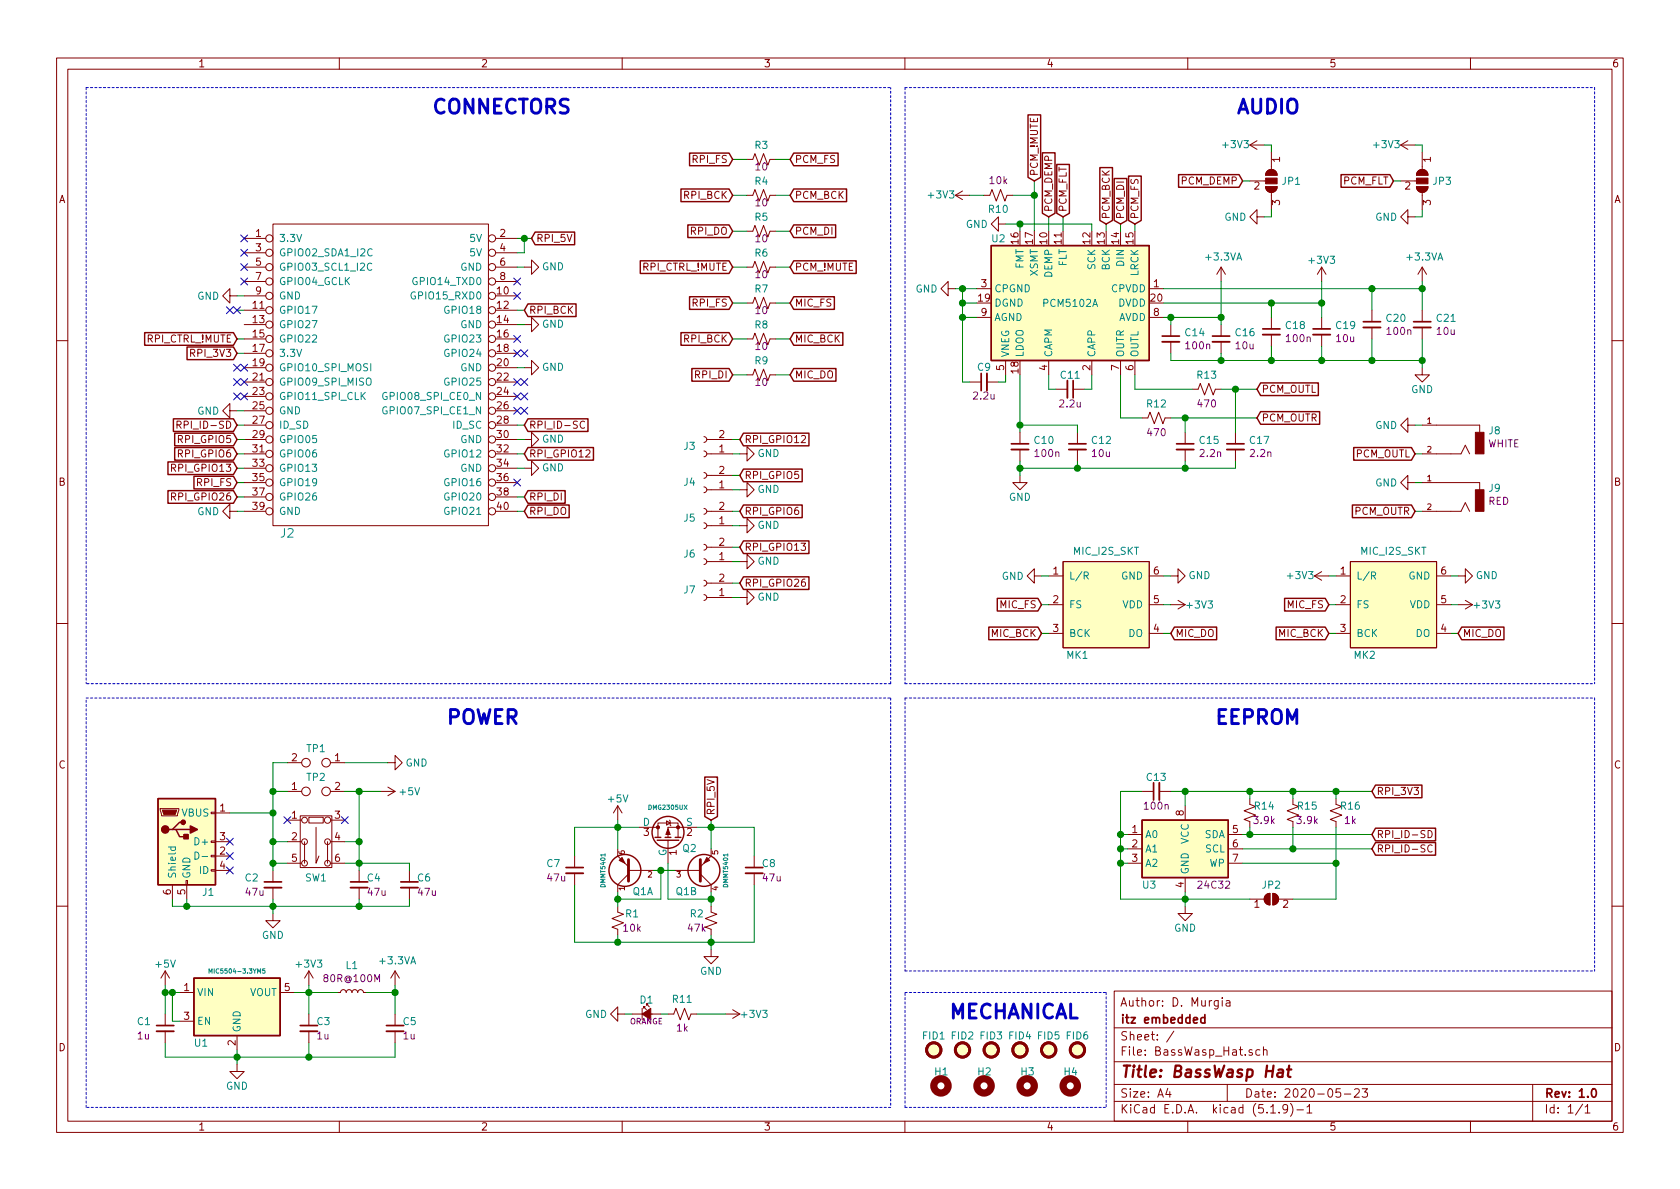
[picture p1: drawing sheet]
<svg xmlns="http://www.w3.org/2000/svg" width="297mm" height="210mm" viewBox="0 0 297 210" stroke-linecap="round" stroke-linejoin="round" font-family="sans-serif">
<g fill="none" stroke="#840000" stroke-width=".18">
<path d="M10 10.3h277v189.9h-277zM12 12.2h273v186.1h-273zM60 10.3v1.9M110 10.3v1.9M160 10.3v1.9M210 10.3v1.9M260 10.3v1.9M48.3 39.6h38.1v53.4h-38.1zM132.1 28.2h1l.4-1 .7 2 .8-2 .8 2 .3-1h1.1M132.1 34.5h1l.4-1 .7 2.1 .8-2.1 .8 2.1 .3-1.1h1.1M168.9 34.5h2.5M168.9 34.5l1.3 .8"/>
<path d="M170.2 33.8l-1.3 .7M174 34.5h1l.4-1 .7 2.1 .8-2.1 .8 2.1 .4-1.1h1M176.5 39.6v-1.3l-1.2 1.3 1.2 1.3v-1.3h1.3M221 25.6h2.5M221 32h2.8M221 25.6l1.2 .8M222.2 38.3v-1.2l-1.2 1.2 1.2 1.3v-1.3h1.3M222.2 24.9l-1.2 .7M223.8 33h2a1.02 1.02 0 0 1-1 1 1.02 1.02 0 0 1-1-1zM224 30.3a1.02 1.02 0 0 1 1.1-.3 1.02 1.02 0 0 1 .7 1h-2zM224.8 26.9v3.1M224.8 34v3.1"/>
<path d="M247.6 25.6l1.3 .8M247.6 25.6h2.6M247.6 32h2.8M248.9 38.3v-1.2l-1.3 1.2 1.3 1.3v-1.3h1.3M248.9 24.9l-1.3 .7M250.4 33h2.1a1.02 1.02 0 0 1-1 1 1.02 1.02 0 0 1-1.1-1zM250.7 30.3a1.02 1.02 0 0 1 1.1-.3 1.02 1.02 0 0 1 .7 1h-2.1zM251.5 26.9v3.1M251.5 34v3.1M40.6 52.3v-1.3l-1.2 1.3 1.2 1.3v-1.3h1.3M43.2 59.9h3.8M43.2 47.2h3.8"/>
<path d="M43.2 42.2h3.8M43.2 52.3h3.8M43.2 54.9h3.8M43.2 57.4h3.8M43.2 44.7h3.8M43.2 49.8h3.8M87.6 59.9h3.8M87.6 47.2h3.8M87.6 42.2h3.8M87.6 52.3h3.8M87.6 54.9h3.8M87.6 57.4h3.8"/>
<path d="M87.6 44.7h3.8M87.6 49.8h3.8M92.7 57.4h1.3v-1.3l1.2 1.3-1.2 1.3v-1.3M92.7 47.2h1.3v-1.2l1.2 1.2-1.2 1.3v-1.3M132.1 53.6h1l.4-1 .7 2 .8-2 .8 2 .3-1h1.1M132.1 59.9h1l.4-1 .7 2.1 .8-2.1 .8 2.1 .3-1.1h1.1M132.1 47.2h1l.4-1 .7 2.1 .8-2.1 .8 2.1 .3-1.1h1.1M132.1 40.9h1l.4-1 .7 2 .8-2 .8 2 .3-1h1.1M167.6 51v-1.2l-1.2 1.2 1.2 1.3v-1.3h1.3M172.7 51h2.6M172.7 56.1h2.6M203.2 51h2.5"/>
<path d="M203.2 56.1h2.5M207 57.4v2M215.9 47.2l-.8 1.3M215.9 47.2v2.6M215.9 57.4v2M215.9 47.2l.8 1.3M224.8 56.1v2.1M224.8 59.2v2M233.7 47.2l-.8 1.3M233.7 47.2v2.6M233.7 56.1v2.1M233.7 59.2v2"/>
<path d="M233.7 47.2l.7 1.3M242.6 54.9v2M242.6 57.9v2M251.5 47.2v2.6M251.5 54.9v2M251.5 57.9v2M251.5 47.2l-.8 1.3M251.5 47.2l.7 1.3M10 60.2h2M31.3 75.1h.6l.1-.2v-.3l-.2-.1h-.5v1.2M31.6 75.1l.4 .6M40.6 72.6v-1.2l-1.2 1.2 1.2 1.3v-1.3h1.3"/>
<path d="M43.2 75.2h3.8M43.2 77.7h3.8M43.2 62.5h3.8M43.2 65h3.8M43.2 67.6h3.8M43.2 70.1h3.8M43.2 72.6h3.8M87.6 75.2h3.8M87.6 77.7h3.8M87.6 62.5h3.8M87.6 65h3.8M87.6 67.6h3.8"/>
<path d="M87.6 70.1h3.8M87.6 72.6h3.8M92.7 65h1.3v-1.3l1.2 1.3-1.2 1.3v-1.3M92.7 77.7h1.3v-1.3l1.2 1.3-1.2 1.3v-1.3M103.4 74.6a.6 .6 0 0 0-.9 .4 .6 .6 0 0 0 .6 .7l.3-.1M124.5 77.2l.3 .1 .2 .3-.2 .4-.3 .2M124.5 79.8l.3 .1 .2 .3-.2 .4-.3 .2M125 77.7h4.5M132.1 66.3h1l.4-1 .7 2 .8-2 .8 2 .3-1h1.1M171.4 67.6h2.1M174.5 67.6h2M177.8 63.7v2.6"/>
<path d="M180.3 76.4v2.1M180.3 79.5v2M185.4 63.7v2.6M186.7 68.8h2M189.7 68.8h2.1M190.5 76.4v2.1M190.5 79.5v2M193 63.7v2.6M198.1 63.7v2.6M200.7 63.7v2.6M201.9 73.9h1l.4-1 .8 2 .8-2 .7 2 .4-1h1M207 60.4v2.1"/>
<path d="M209.5 76.4v2.1M209.5 79.5v2M210.8 68.8h1l.4-1 .8 2 .7-2 .8 2 .4-1h1M215.9 60.4v2.1M218.4 76.4v2.1M218.4 79.5v2M248.9 75.2v-1.3l-1.3 1.3 1.3 1.2v-1.2h1.3M251.5 65v1.3h1.2l-1.2 1.3-1.3-1.3h1.3M251.5 75.2h10.1v1.2M285 60.2h2M30.3 87.8h.6l.2-.2-.1-.3-.2-.1h-.5v1.2M30.3 82.7h.6l.2-.2-.1-.3-.2-.1h-.5v1.3"/>
<path d="M40.6 90.4v-1.3l-1.2 1.3 1.2 1.3v-1.3h1.3M43.2 90.4h3.8M43.2 85.3h3.8M43.2 80.3h3.8M43.2 82.8h3.8M43.2 87.9h3.8M87.6 90.4h3.8M87.6 85.3h3.8M87.6 80.3h3.8M87.6 82.8h3.8M87.6 87.9h3.8M92.7 82.8h1.3v-1.3l1.2 1.3-1.2 1.3v-1.3"/>
<path d="M124.5 96.3l.3 .1 .2 .3-.2 .4-.3 .2M124.5 98.8l.3 .1 .2 .3-.2 .4-.3 .2M124.5 89.9l.3 .1 .2 .3-.2 .4-.3 .2M124.5 92.5l.3 .1 .2 .3-.2 .4-.3 .2M124.5 83.6l.3 .1 .2 .3-.2 .4-.3 .2M124.5 86.1l.3 .1 .2 .3-.2 .4-.3 .2M125 96.8h4.5M125 99.3h4.5M125 90.4h4.5M125 93h4.5M125 84.1h4.5M125 86.6h4.5"/>
<path d="M125 80.3h4.5M130.8 99.3h1.3v-1.3l1.2 1.3-1.2 1.3v-1.3M130.8 93h1.3v-1.3l1.2 1.3-1.2 1.2v-1.2M130.8 80.3h1.3v-1.3l1.2 1.3-1.2 1.2v-1.2M130.8 86.6h1.3v-1.3l1.2 1.3-1.2 1.3v-1.3M180.3 84.1v1.2h1.3l-1.3 1.3-1.2-1.3h1.2M188 99.3h15.2v15.2h-15.2zM238.8 99.3h15.2v15.2h-15.2zM248.9 85.3v-1.2l-1.3 1.2 1.3 1.3v-1.3h1.3M251.5 90.4h6.8l.8-1.5 .7 1.5M251.5 85.3h10.1v1.3M251.5 80.3h6.8l.8-1.6 .7 1.6"/>
<path d="M10 110.3h2M124.5 102.6l.3 .1 .2 .3-.2 .4-.3 .2M124.5 105.2l.3 .1 .2 .3-.2 .4-.3 .2M125 103.1h4.5M125 105.7h4.5M130.8 105.7h1.3v-1.3l1.2 1.3-1.2 1.2v-1.2M182.9 101.8v-1.2l-1.3 1.2 1.3 1.3v-1.3h1.2M185.4 101.8h2.6M185.4 106.9h2.6M185.4 112h2.6M203.2 101.8h2.5M203.2 106.9h2.5"/>
<path d="M203.2 112h2.5M207 101.8h1.3v-1.2l1.2 1.2-1.2 1.3v-1.3M207 106.9h2.5M208.3 106.2l1.2 .7M209.5 106.9l-1.2 .8M232.4 101.8l1.3 .8M232.4 101.8h2.5M233.7 101.1l-1.3 .7M236.2 101.8h2.6M236.2 106.9h2.6M236.2 112h2.6M254 101.8h2.5"/>
<path d="M254 106.9h2.5M254 112h2.5M257.8 101.8h1.3v-1.2l1.2 1.2-1.2 1.3v-1.3M257.8 106.9h2.5M259.1 106.2l1.2 .7M260.3 106.9l-1.2 .8M285 110.3h2M50.8 139.9h2.5M50.8 134.9h2.5M58.4 139.9h2.6M58.4 134.9h2.6M67.3 139.9h2.5"/>
<path d="M68.6 134.9h1.2v1.2l1.3-1.2-1.3-1.3v1.3M68.6 139.2l1.2 .7M69.8 139.9l-1.2 .8M201.9 139.9h2.1M205 139.9h2M28.3 143h3.3v.3l-.2 1h-2.8zM30.5 156.5v2.5M32.9 155.7h.2v.8h-.2zM33 156.5v2.5M37.3 153.8h.8v.2h-.8zM37.3 151.3h.8v.2h-.8zM37.3 148.7h.8v.3h-.8z"/>
<path d="M37.3 143.6h.8v.3h-.8zM38.1 153.9h2.5M38.1 143.8h2.5M38.1 151.4h2.5M38.1 148.8h2.5M48.3 153.9v2.1M48.3 157v2M50.8 152.6h2.5M50.8 148.8h2.5M50.8 145h2.5M53.1 144.3h5.6v9.1h-5.6zM53.8 148.8v3.8"/>
<path d="M54.6 144.5h2.5v1h-2.5zM55.9 146.3v6.3l.5-1.2M57.9 148.8v3.8M58.4 152.6h2.6M58.4 148.8h2.6M58.4 145h2.6M63.5 153.9v2.1M63.5 157v2M72.4 153.9v2.1M72.4 157v2M101.6 151.4v2M101.6 154.4v2.1"/>
<path d="M109.2 151.4l1.9 1.9M109.2 142.5v2.5M109.2 142.5l-.7 1.3M109.2 142.5l.8 1.3M111.1 153.9h3.2M111.1 154.6l-1.9 1.9v1.2M113 146.3h3.3M116.3 146.3v-.8h3.6v2.6M116.3 146.3v1.8M117.9 145.2l.6 .3-.6 .4zM118.1 148.6v.2M118.1 148.8v3.8"/>
<path d="M118.4 145l.1 .2v.7l.1 .1M120.6 153.9h3.2M123.2 146.3h-5.1v1.8M123.8 154.6l1.9 1.9M125.7 151.4l-1.9 1.9M133.3 151.4v2M133.3 154.4v2.1M199.4 147.6h2.5M199.4 150.1h2.5M199.4 152.6h2.5M209.5 142.5v2.5M209.5 155.2v2.5"/>
<path d="M217.2 147.6h2.5M217.2 150.1h2.5M217.2 152.6h2.5M221 141.2v1l1 .4-2 .8 2 .7-2 .8 1 .4v1M221 159h2.5M223.7 158.3l.5-.3h.3v2a1.03 1.03 0 0 1-.9-.6 1.03 1.03 0 0 1 .1-1.1zM225 158a1.02 1.02 0 0 1 1.1 1 1.02 1.02 0 0 1-1.1 1zM226.1 159h2.5M228.6 141.2v1l1 .4-2 .8 2 .7-2 .8 1 .4v1M236.2 141.2v1l1 .4-2 .8 2 .7-2 .8 1 .4v1M252.5 146.9a.64 .64 0 0 1 .7 .6 .64 .64 0 0 1-.7 .6zM253.2 149.5a.6 .6 0 0 0-.8 .5 .6 .6 0 0 0 .6 .7l.2-.2"/>
<path d="M10 160.2h2M29.2 171.7v2.5M29.2 179.3v2.1M29.2 171.7l-.8 1.3M29.2 171.7l.8 1.3M31.7 175.5h2.6M48.3 161.5v1.3h1.2l-1.2 1.3-1.3-1.3h1.3M49.5 175.5h2.6M54.6 171.7v2.5M54.6 179.3v2.1M54.6 171.7l-.8 1.3M54.6 171.7l.8 1.3"/>
<path d="M59.7 175.5h.5l.1-.3 .3-.2 .4 .1 .2 .4 .1-.3 .3-.2 .5 .1 .1 .4 .2-.3 .2-.2 .5 .1 .1 .4 .2-.3 .3-.2 .4 .1 .2 .4h.5M69.8 171.7v2.5M69.8 179.3v2.1M69.8 171.7l-.7 1.3M69.8 171.7l.8 1.3M109.2 160.3v1l1 .4-2 .7 2 .8-2 .8 1 .3v1M109.2 179.3v-1.3l-1.3 1.3 1.3 1.3v-1.3h1.3M111.8 179.3h5M113.5 178.3v2M113.8 178.3v-.3h.2h-.2l.5 .6M118.1 179.3h1l.4-1 .8 2 .7-2 .8 2 .4-1h1M125.7 160.3v1l1 .4-2 .7 2 .8-2 .8 1 .3v1"/>
<path d="M125.7 167.9v1.3h1.3l-1.3 1.2-1.2-1.2h1.2M128.3 179.3h2.5M129.5 178.6l1.3 .7M130.8 179.3l-1.3 .8M197 175.3h88v23h-88zM209.5 160.3v1.2h1.3l-1.3 1.3-1.2-1.3h1.2M215.4 176.9v1.2l-.3 .3h-.3M215.4 177l-.4-.1-.3 .3 .1 .6 .2 .1 .4-.1M216.1 176.4v.2M216.1 176.9v1M216.8 177h.6l.1 .9M217.5 177.3l-.5 .1-.2 .2v.2l.2 .1 .5-.1"/>
<path d="M285 160.2h2M29.2 182.4v2M31.7 180.6h2.6M41.9 188.2v1.3h1.3l-1.3 1.2-1.3-1.2h1.3M41.9 183.1v2.6M54.6 182.4v2M60 198.3v1.9M69.8 182.4v2M110 198.3v1.9M160 198.3v1.9M197 194.8h88M197 191.8h88"/>
<path d="M197 187.8h88M197 181.8h88M206.5 192.5l-.4 1h1M206.8 193v1M207.5 182.3l-1.2 2M210 198.3v1.9M217 191.8v3M221.4 185.7l-.4-.1-.2 .2 .1 .2 .5 .2v.3h-.6M222.8 185.7l-.5-.1-.3 .3 .1 .6 .2 .1 .5-.1M223.4 185.7l.2-.1 .4 .1v.9M223.4 185.1v1.5M224.7 196.8h.8"/>
<path d="M226.2 196.7v.1M227.7 196l-.1 .1a.48 .48 0 0 1-.7 .1l-.1-.2 .1-.6a.48 .48 0 0 1 .7 .1 1.27 1.27 0 0 1-.2 1.2l-.5 .1M228.2 195.1a1.71 1.71 0 0 1 0 2.3M229.3 196.3h1.2M231.1 195.8l.4-.5v1.5M231.1 196.8h.9M237 192.5h-.7l-.1 .7 .2-.1 .5 .1 .2 .2-.1 .5-.2 .1-.6-.1M237.7 193.5h1.1M239.5 192.7l.2-.2h.4l.2 .2v.3v.2l-.9 .8h.9M240.8 192.5h1l-.5 .6 .4 .1v.7l-.2 .1-.7-.1M260 198.3v1.9M271 191.8v6.5"/>
<path d="M279.8 195.2l-1.2 2M280.3 195.8l.4-.5v1.5M280.3 196.8h.8"/>
<circle cx="47.6" cy="47.2" r=".63"/>
<circle cx="47.6" cy="57.4" r=".63"/>
<circle cx="47.6" cy="49.8" r=".63"/>
<circle cx="47.6" cy="59.9" r=".63"/>
<circle cx="47.6" cy="52.3" r=".63"/>
<circle cx="47.6" cy="54.9" r=".63"/>
<circle cx="47.6" cy="42.2" r=".63"/>
<circle cx="47.6" cy="44.7" r=".63"/>
<circle cx="87" cy="47.2" r=".63"/>
<circle cx="87" cy="59.9" r=".63"/>
<circle cx="87" cy="44.7" r=".63"/>
<circle cx="87" cy="42.2" r=".63"/>
<circle cx="87" cy="49.8" r=".63"/>
<circle cx="87" cy="54.9" r=".63"/>
<circle cx="87" cy="52.3" r=".63"/>
<circle cx="87" cy="57.4" r=".63"/>
<circle cx="47.6" cy="65" r=".63"/>
<circle cx="47.6" cy="72.6" r=".63"/>
<circle cx="47.6" cy="67.6" r=".63"/>
<circle cx="47.6" cy="77.7" r=".63"/>
<circle cx="47.6" cy="70.1" r=".63"/>
<circle cx="47.6" cy="62.5" r=".63"/>
<circle cx="47.6" cy="75.2" r=".63"/>
<circle cx="87" cy="70.1" r=".63"/>
<circle cx="87" cy="65" r=".63"/>
<circle cx="87" cy="67.6" r=".63"/>
<circle cx="87" cy="72.6" r=".63"/>
<circle cx="87" cy="62.5" r=".63"/>
<circle cx="87" cy="75.2" r=".63"/>
<circle cx="87" cy="77.7" r=".63"/>
<circle cx="47.6" cy="82.8" r=".63"/>
<circle cx="47.6" cy="90.4" r=".63"/>
<circle cx="47.6" cy="85.3" r=".63"/>
<circle cx="47.6" cy="80.3" r=".63"/>
<circle cx="47.6" cy="87.9" r=".63"/>
<circle cx="87" cy="85.3" r=".63"/>
<circle cx="87" cy="90.4" r=".63"/>
<circle cx="87" cy="80.3" r=".63"/>
<circle cx="87" cy="87.9" r=".63"/>
<circle cx="87" cy="82.8" r=".63"/>
<circle cx="54.1" cy="134.9" r=".76"/>
<circle cx="54.1" cy="139.9" r=".76"/>
<circle cx="57.7" cy="134.9" r=".76"/>
<circle cx="57.7" cy="139.9" r=".76"/>
<circle cx="53.8" cy="145" r=".51"/>
<circle cx="53.8" cy="152.6" r=".51"/>
<circle cx="53.8" cy="148.8" r=".51"/>
<circle cx="57.9" cy="145" r=".56"/>
<circle cx="57.9" cy="148.8" r=".51"/>
<circle cx="57.9" cy="152.6" r=".51"/>
</g>
<g fill="none" stroke="#840000" stroke-width=".3">
<path d="M205.5 59.4h3M214.4 59.4h3M223.3 58.2h3M232.2 58.2h3M241 56.9h3.1M249.9 56.9h3.1M173.5 66v3.1M178.8 78.5h3.1M189 78.5h3M189.7 67.3v3.1M208 78.5h3.1M216.9 78.5h3.1"/>
<path d="M204 138.4v3.1M46.7 156h3.1M62 156h3M70.9 156h3M100.1 153.4h3M131.8 153.4h3.1M213 179.4v1.5M27.7 181.4h3M53.1 181.4h3M68.3 181.4h3.1M213 180l-.4-.1-.3 .3 .1 .6 .2 .1 .4-.1M281.6 192.6l.1-.1a.81 .81 0 0 1 .6 .6 .81 .81 0 0 1-.3 .8l-.1 .1a.8 .8 0 0 1-.6-.6 .8 .8 0 0 1 .3-.8z"/>
</g>
<path d="M226 189.2h.8l.1 .2-.2 1M226.8 189.6l-.6 .1a.4 .4 0 0 0-.4 .3 .4 .4 0 0 0 .3 .4l.6-.1M227.6 189.1h.7M227.9 188.4l-.2 1.8 .1 .1 .4 .1" fill="none" stroke="#840000" stroke-width=".41"/>
<g fill="none" stroke="#840000" stroke-width=".25">
<path d="M120.4 33.4h8.5l.6 1.1-.6 1.2h-8.5zM121.6 39.8h7.3l.6 1.1-.6 1.1h-7.3zM121.9 27.1h7l.6 1.1-.6 1.1h-7zM140.3 33.4h9.4v2.3h-9.4l-.6-1.2zM140.3 39.8h7.5v2.2h-7.5l-.6-1.1zM140.3 27.1h7.9v2.2h-7.9l-.6-1.1zM181.8 20.3h2.2v11.1l-1.1 .6-1.1-.6zM184.3 27h2.2v10.7l-1.1 .6-1.1-.6zM186.8 29.1h2.3v8.6l-1.1 .6-1.2-.6zM194.5 29.6h2.2v9.4l-1.1 .6-1.1-.6zM197 31.6h2.2v7.4l-1.1 .6-1.1-.6zM199.5 31.1h2.3v7.9l-1.1 .6-1.2-.6z"/>
<path d="M208.4 30.9h10.7l.6 1.1-.6 1.1h-10.7zM237.1 30.9h8.6l.7 1.1-.7 1.1h-8.6zM25.6 58.8h15.7l.6 1.1-.6 1.2h-15.7zM93.3 53.7h8.6v2.3h-8.6l-.6-1.1zM94.6 41h7v2.3h-7l-.6-1.1zM113.2 46.1h15.7l.6 1.1-.6 1.2h-15.7zM120.4 58.8h8.5l.6 1.1-.6 1.2h-8.5zM121.9 52.5h7l.6 1.1-.6 1.1h-7zM140.3 58.8h8.7v2.3h-8.7l-.6-1.2zM140.3 52.5h7.2v2.2h-7.2l-.6-1.1zM140.3 46.1h11.1v2.3h-11.1l-.6-1.2zM175.3 43.4h27.9v20.3h-27.9z"/>
<path d="M30.7 74.1h10.6l.6 1.1-.6 1.1h-10.6zM30.9 79.1h10.4l.6 1.2-.6 1.1h-10.4zM30.9 76.6h10.4l.6 1.1-.6 1.1h-10.4zM33.1 61.4h8.2l.6 1.1-.6 1.1h-8.2zM93.3 74.1h10.7v2.2h-10.7l-.6-1.1zM93.3 79.1h11.6v2.3h-11.6l-.6-1.1zM122.3 65.2h6.6l.6 1.1-.6 1.1h-6.6zM131.4 76.6h11.6v2.2h-11.6l-.6-1.1zM140.3 65.2h7.5v2.2h-7.5l-.6-1.1zM222.9 67.7h10.2v2.2h-10.2l-.7-1.1zM222.9 72.8h10.4v2.2h-10.4l-.7-1.1zM239.3 79.1h10.3l.6 1.2-.6 1.1h-10.3z"/>
<path d="M29.7 86.8h11.6l.6 1.1-.6 1.1h-11.6zM29.7 81.7h11.6l.6 1.1-.6 1.1h-11.6zM34.3 84.2h7l.6 1.1-.6 1.2h-7zM93.3 86.8h6.6v2.2h-6.6l-.6-1.1zM93.3 89.3h7.3v2.2h-7.3l-.6-1.1zM131.4 89.3h10.4v2.2h-10.4l-.6-1.1zM131.4 95.7h11.6v2.2h-11.6l-.6-1.1zM131.4 83h10.4v2.2h-10.4l-.6-1.1zM239.1 89.3h10.5l.6 1.1-.6 1.1h-10.5zM131.4 102h11.6v2.2h-11.6l-.6-1.1zM174.8 110.9h8.7l.6 1.1-.6 1.1h-8.7zM176.3 105.8h7.2l.6 1.1-.6 1.1h-7.2z"/>
<path d="M207.6 110.9h7.5v2.2h-7.5l-.6-1.1zM225.6 110.9h8.7l.6 1.1-.6 1.1h-8.7zM227.1 105.8h7.2l.6 1.1-.6 1.1h-7.2zM258.4 110.9h7.5v2.2h-7.5l-.6-1.1zM124.6 137.4h2.2v7l-1.1 .6-1.1-.6zM243.2 138.8h8.2v2.3h-8.2l-.6-1.2zM27.9 141.2h10.2v15.3h-10.2zM30.5 146.7h.6l.6 1.2h1.3M31.1 146.7h2.6M32.4 145.4h-.7l-1.2 1.3h-.7M115.8 148.1h1M116.2 148.6h3.8"/>
<path d="M117.6 148.1h1M119.4 148.1h1M201.9 145h15.3v10.2h-15.3zM243.2 146.5h10.6v2.2h-10.6l-.6-1.1zM243.2 149h10.6v2.2h-10.6l-.6-1.1zM34.3 173h15.2v10.1h-15.2z"/>
<circle cx="110.5" cy="153.9" r="2.82"/>
<circle cx="118.1" cy="147.2" r="2.82"/>
<circle cx="124.5" cy="153.9" r="2.82"/>
</g>
<g fill="none" stroke="#840000" stroke-width=".51">
<path d="M111.1 152v3.8M123.8 152v3.8"/>
<circle cx="165.1" cy="185.7" r="1.27"/>
<circle cx="170.2" cy="185.7" r="1.27"/>
<circle cx="175.3" cy="185.7" r="1.27"/>
<circle cx="180.3" cy="185.7" r="1.27"/>
<circle cx="185.4" cy="185.7" r="1.27"/>
<circle cx="190.5" cy="185.7" r="1.27"/>
</g>
<g fill="#840000" stroke="#840000" stroke-width=".18">
<path d="M125 151.6l.5 .5-1 .5z"/>
<path d="M109.5 152.1l.5-.5 .5 1z"/>
<path d="M250.7 30.3a1.02 1.02 0 0 1 1.1-.3 1.02 1.02 0 0 1 .7 1h-2.1z"/>
<path d="M250.4 33h2.1a1.02 1.02 0 0 1-1 1 1.02 1.02 0 0 1-1.1-1z"/>
<path d="M250.4 31.5h2.1v1h-2.1z"/>
<path d="M260.9 86.6h1.5v3.8h-1.5z"/>
<path d="M260.9 76.4h1.5v3.9h-1.5z"/>
<path d="M224 30.3a1.02 1.02 0 0 1 1.1-.3 1.02 1.02 0 0 1 .7 1h-2z"/>
<path d="M223.8 33h2a1.02 1.02 0 0 1-1 1 1.02 1.02 0 0 1-1-1z"/>
<path d="M223.8 31.5h2v1h-2z"/>
<path d="M28.7 143.3h2.5l-.2 .7h-2z"/>
<path d="M118.1 146.6l.4 1h-.8z"/>
<path d="M113.5 179.3l1.6-1v2z"/>
<path d="M223.7 158.3l.5-.3h.3v2a1.03 1.03 0 0 1-.9-.6 1.03 1.03 0 0 1 .1-1.1z"/>
<path d="M225 158a1.02 1.02 0 0 1 1.1 1 1.02 1.02 0 0 1-1.1 1z"/>
<circle cx="119.9" cy="146.3" r=".28"/>
<circle cx="116.3" cy="146.3" r=".28"/>
</g>
<g fill="#ffffc2" stroke="#ffffc2" stroke-width=".18">
<path d="M34.3 173h15.2v10.1h-15.2z"/>
<path d="M201.9 145h15.3v10.2h-15.3z"/>
<path d="M27.9 141.2h10.2v15.3h-10.2z"/>
<path d="M175.3 43.4h27.9v20.3h-27.9z"/>
<path d="M188 99.3h15.2v15.2h-15.2z"/>
<path d="M238.8 99.3h15.2v15.2h-15.2z"/>
<circle cx="170.2" cy="185.7" r="1.27"/>
<circle cx="175.3" cy="185.7" r="1.27"/>
<circle cx="180.3" cy="185.7" r="1.27"/>
<circle cx="185.4" cy="185.7" r="1.27"/>
<circle cx="190.5" cy="185.7" r="1.27"/>
<circle cx="165.1" cy="185.7" r="1.27"/>
</g>
<g fill="none" stroke="#008484" stroke-width=".18">
<path d="M65.7 46.7a.6 .6 0 0 0-.8 .4 .6 .6 0 0 0 .6 .7l.2-.1M65.8 44.1a.6 .6 0 0 0-.8 .4 .6 .6 0 0 0 .6 .8l.2-.2M73.4 51.7a.59 .59 0 0 0-.7 .6 .59 .59 0 0 0 .7 .5l.1-.5h-.3M64 69.9l.6 .8M64.6 69.4l-.7 .7M64.8 67a.45 .45 0 0 1 .8 0 .88 .88 0 0 1-.3 1.1h-.4a1.07 1.07 0 0 1-.1-1.1zM65.6 64.3v1.3M68.4 69.5a.59 .59 0 0 0-.7 .5 .59 .59 0 0 0 .7 .6l.1-.5h-.3M68.4 72a.59 .59 0 0 0-.7 .6 .59 .59 0 0 0 .7 .5l.1-.4h-.3M191.7 101.8l.6-.1 .1-.1v-.3l-.2-.2h-.5v1.3M192 101.8l.4 .6M242.5 101.8l.6-.1 .1-.1v-.3l-.2-.2h-.5v1.3"/>
<path d="M242.8 101.8l.4 .6M29.8 149.8h1.2M30.3 149.8l-.1 .4 .2 .2 .6-.1v-.5M34.5 150.7a.64 .64 0 0 1 .7 .6 .64 .64 0 0 1-.7 .6zM35.7 151.5h1M37 172.1v-.8l.2 .6 .3-.6v.8M46.8 171.3h-.3l-.1 .4h.4v.3h-.4"/>
</g>
<g fill="none" stroke="#840000" stroke-width=".33">
<path d="M223.3 59.2h3M232.2 59.2h3M241 57.9h3.1M249.9 57.9h3.1M174.5 66v3.1M178.8 79.5h3.1M188.7 67.3v3.1M189 79.5h3M205.5 60.4h3M208 79.5h3.1M214.4 60.4h3M216.9 79.5h3.1"/>
<path d="M205 138.4v3.1M46.7 157h3.1M62 157h3M70.9 157h3M100.1 154.4h3M131.8 154.4h3.1M27.7 182.4h3M53.1 182.4h3M68.3 182.4h3.1"/>
</g>
<g fill="#840000" stroke="#840000" stroke-width=".25">
<path d="M32.5 147.6h.8v.7h-.8z"/>
<path d="M33.7 146l1.2 .7-1.2 .6z"/>
<circle cx="29.2" cy="146.7" r=".63"/>
<circle cx="32.4" cy="145.4" r=".38"/>
</g>
<g fill="none" stroke="#840000" stroke-width="1.3">
<circle cx="166.4" cy="192" r="1.27"/>
<circle cx="174" cy="192" r="1.27"/>
<circle cx="181.6" cy="192" r="1.27"/>
<circle cx="189.2" cy="192" r="1.27"/>
</g>
<g fill="none" stroke="#0000c2" stroke-width=".18" stroke-dasharray=".4 .4">
<path d="M15.2 15.5v105.4M15.2 15.5h142.3M160 15.5h121.9M160 15.5v105.4M281.9 15.5v105.4M15.2 123.4h142.3M157.5 123.4v72.4M157.5 120.9v-105.4M157.5 120.9h-142.3M160 123.4v48.3M160 123.4h121.9M160 120.9h121.9"/>
<path d="M281.9 123.4v48.3M160 171.7h121.9M160 175.5h35.6M195.6 175.5v20.3M15.2 195.8v-72.4M157.5 195.8h-142.3M160 195.8v-20.3M160 195.8h35.6"/>
</g>
<g fill="none" stroke="#008400" stroke-width=".18">
<path d="M129.5 34.5h2.6M129.5 28.2h2.6M137.2 34.5h2.5M137.2 28.2h2.5M171.4 34.5h2.6M177.8 39.6h15.2v1.3M179.1 34.5h3.8M180.3 39.6v1.3M182.9 32v8.9M185.4 38.3v2.6M188 38.3v2.6M195.6 39.6v1.3"/>
<path d="M198.1 39.6v1.3M200.7 39.6v1.3M219.7 32h1.3M223.5 25.6h1.3v1.3M224.8 37.1v1.2h-1.3M246.4 32h1.2M250.2 25.6h1.3v1.3M251.5 37.1v1.2h-1.3M41.9 59.9h1.3M41.9 54.9h1.3M41.9 52.3h1.3M91.4 47.2h1.3"/>
<path d="M91.4 54.9h1.3M91.4 57.4h1.3M91.4 42.2h2.6M92.7 42.2v2.5h-1.3M129.5 47.2h2.6M129.5 53.6h2.6M129.5 59.9h2.6M129.5 40.9h2.6M137.2 47.2h2.5M137.2 53.6h2.5M137.2 59.9h2.5M137.2 40.9h2.5"/>
<path d="M168.9 51h3.8M170.2 53.6h2.5M170.2 51v16.6h1.2M170.2 56.1h2.5M205.7 51h45.8M205.7 53.6h28M205.7 56.1h10.2M207 56.1v1.3M215.9 49.8v7.6M224.8 53.6v2.5M233.7 49.8v6.3M242.6 51v3.9"/>
<path d="M242.6 59.9v3.8M251.5 49.8v5.1M251.5 59.9v5.1M41.9 75.2h1.3M41.9 62.5h1.3M41.9 77.7h1.3M41.9 72.6h1.3M91.4 75.2h1.3M91.4 77.7h1.3M91.4 65h1.3M129.5 66.3h2.6M129.5 77.7h1.3"/>
<path d="M137.2 66.3h2.5M177.8 66.3v1.3h-1.3M180.3 75.2h10.2v1.2M180.3 66.3v10.1M185.4 66.3v2.5h1.3M193 66.3v2.5h-1.2M198.1 66.3v7.6h3.8M200.7 66.3v2.5h10.1M207 73.9h15.2M207 62.5v1.2h44.5M209.5 73.9v2.5M215.9 68.8h6.3"/>
<path d="M215.9 62.5v1.2M218.4 68.8v7.6M224.8 61.2v2.5M233.7 61.2v2.5M250.2 75.2h1.3M41.9 82.8h1.3M41.9 90.4h1.3M41.9 85.3h1.3M41.9 80.3h1.3M41.9 87.9h1.3M91.4 82.8h1.3M91.4 90.4h1.3"/>
<path d="M91.4 80.3h1.3M91.4 87.9h1.3M129.5 90.4h1.3M129.5 80.3h1.3M129.5 86.6h1.3M129.5 93h1.3M129.5 96.8h1.3M129.5 84.1h1.3M129.5 99.3h1.3M180.3 81.5v2.6M190.5 81.5v1.3M209.5 81.5v1.3"/>
<path d="M218.4 81.5v1.3h-38.1M250.2 90.4h1.3M250.2 85.3h1.3M250.2 80.3h1.3M129.5 105.7h1.3M129.5 103.1h1.3M184.1 101.8h1.3M184.1 112h1.3M184.1 106.9h1.3M205.7 101.8h1.3M205.7 112h1.3M205.7 106.9h1.3"/>
<path d="M234.9 101.8h1.3M234.9 112h1.3M234.9 106.9h1.3M256.5 101.8h1.3M256.5 112h1.3M256.5 106.9h1.3M48.3 139.9h2.5M50.8 134.9h-2.5v19M61 139.9h6.3M61 134.9h7.6M63.5 139.9v14M201.9 139.9h-3.8v19.1h22.9"/>
<path d="M207 139.9h35.6M209.5 139.9v2.6M221 139.9v1.3M228.6 139.9v1.3M236.2 139.9v1.3M30.5 159v1.3h41.9v-1.3M33 159v1.3M40.6 143.8h7.7M48.3 152.6h2.5M48.3 159v2.5M48.3 148.8h2.5M61 152.6h11.4v1.3"/>
<path d="M61 148.8h2.5M63.5 159v1.3M101.6 156.5v10.1h31.7v-10.1M109.2 145v5.1M109.2 157.7v2.6M113 146.3h-11.4v5.1M115.6 153.9h3.8M116.8 153.9v5.1h-7.6M118.1 152.6v6.4h7.6M123.2 146.3h10.1v5.1M125.7 145v5.1M125.7 157.7v2.6"/>
<path d="M198.1 152.6h1.3M198.1 150.1h1.3M198.1 147.6h1.3M209.5 157.7v2.6M219.7 152.6h16.5M219.7 150.1h22.9M219.7 147.6h22.9M221 146.3v1.3M228.6 146.3v3.8M236.2 146.3v12.7h-7.6M29.2 174.2v5.1M29.2 175.5h2.5"/>
<path d="M30.5 175.5v5.1h1.2M52.1 175.5h7.6M54.6 174.2v5.1M64.8 175.5h5M69.8 174.2v5.1M109.2 165.3v1.3M110.5 179.3h1.3M116.8 179.3h1.3M123.2 179.3h5.1M125.7 165.3v2.6M29.2 184.4v2.5h40.6v-2.5M41.9 185.7v2.5"/>
<path d="M54.6 184.4v2.5"/>
</g>
<g fill="#008400" stroke="#008400" stroke-width=".25">
<circle cx="233.7" cy="63.7" r=".51"/>
<circle cx="54.6" cy="175.5" r=".51"/>
<circle cx="228.6" cy="150.1" r=".51"/>
<circle cx="109.2" cy="166.6" r=".51"/>
<circle cx="228.6" cy="139.9" r=".51"/>
<circle cx="242.6" cy="63.7" r=".51"/>
<circle cx="221" cy="139.9" r=".51"/>
<circle cx="221" cy="147.6" r=".51"/>
<circle cx="251.5" cy="51" r=".51"/>
<circle cx="170.2" cy="51" r=".51"/>
<circle cx="209.6" cy="139.9" r=".51"/>
<circle cx="170.2" cy="56.1" r=".51"/>
<circle cx="92.7" cy="42.2" r=".51"/>
<circle cx="63.5" cy="152.6" r=".51"/>
<circle cx="29.2" cy="175.5" r=".51"/>
<circle cx="198.1" cy="147.6" r=".51"/>
<circle cx="215.9" cy="56.1" r=".51"/>
<circle cx="30.5" cy="175.5" r=".51"/>
<circle cx="242.6" cy="51" r=".51"/>
<circle cx="236.2" cy="139.9" r=".51"/>
<circle cx="182.9" cy="34.5" r=".51"/>
<circle cx="207" cy="56.1" r=".51"/>
<circle cx="209.6" cy="73.9" r=".51"/>
<circle cx="236.2" cy="152.6" r=".51"/>
<circle cx="180.3" cy="39.6" r=".51"/>
<circle cx="215.9" cy="63.7" r=".51"/>
<circle cx="48.3" cy="148.8" r=".51"/>
<circle cx="224.8" cy="63.7" r=".51"/>
<circle cx="63.5" cy="148.8" r=".51"/>
<circle cx="209.6" cy="82.8" r=".51"/>
<circle cx="109.2" cy="146.3" r=".51"/>
<circle cx="41.9" cy="186.9" r=".51"/>
<circle cx="218.4" cy="68.8" r=".51"/>
<circle cx="63.5" cy="139.9" r=".51"/>
<circle cx="180.3" cy="75.2" r=".51"/>
<circle cx="33" cy="160.3" r=".51"/>
<circle cx="48.3" cy="139.9" r=".51"/>
<circle cx="54.6" cy="186.9" r=".51"/>
<circle cx="251.5" cy="63.7" r=".51"/>
<circle cx="125.7" cy="166.6" r=".51"/>
<circle cx="224.8" cy="53.6" r=".51"/>
<circle cx="48.3" cy="160.3" r=".51"/>
<circle cx="233.7" cy="53.6" r=".51"/>
<circle cx="63.5" cy="160.3" r=".51"/>
<circle cx="190.5" cy="82.8" r=".51"/>
<circle cx="125.7" cy="146.3" r=".51"/>
<circle cx="48.3" cy="152.6" r=".51"/>
<circle cx="48.3" cy="143.8" r=".51"/>
<circle cx="125.7" cy="159" r=".51"/>
<circle cx="116.8" cy="153.9" r=".51"/>
<circle cx="109.2" cy="159" r=".51"/>
<circle cx="180.3" cy="82.8" r=".51"/>
<circle cx="198.1" cy="150.1" r=".51"/>
<circle cx="198.1" cy="152.6" r=".51"/>
<circle cx="170.2" cy="53.6" r=".51"/>
<circle cx="209.6" cy="159" r=".51"/>
<circle cx="69.9" cy="175.5" r=".51"/>
</g>
<g fill="none" stroke="#000084" stroke-width=".18">
<path d="M40 54.2l1.2 1.3M41.2 54.2l-1.2 1.3M41.3 54.2l1.2 1.3M42.5 54.2l-1.2 1.3M42.6 49.2l1.2 1.2M42.6 44.1l1.2 1.2M42.6 46.6l1.2 1.2M42.6 41.5l1.2 1.3M43.8 49.2l-1.2 1.2M43.8 44.1l-1.2 1.2M43.8 46.6l-1.2 1.2M43.8 41.5l-1.2 1.3"/>
<path d="M90.8 59.3l1.2 1.2M90.8 51.7l1.2 1.2M90.8 49.2l1.2 1.2M92 59.3l-1.2 1.2M92 51.7l-1.2 1.2M92 49.2l-1.2 1.2M41.3 64.4l1.2 1.2M41.3 66.9l1.2 1.3M41.3 69.5l1.2 1.2M42.5 64.4l-1.2 1.2M42.5 66.9l-1.2 1.3M42.5 69.5l-1.2 1.2"/>
<path d="M42.6 64.4l1.2 1.2M42.6 66.9l1.2 1.3M42.6 69.5l1.2 1.2M43.8 64.4l-1.2 1.2M43.8 66.9l-1.2 1.3M43.8 69.5l-1.2 1.2M90.8 61.9l1.2 1.2M90.8 69.5l1.2 1.2M90.8 66.9l1.2 1.3M90.8 72l1.2 1.2M92 61.9l-1.2 1.2M92 69.5l-1.2 1.2"/>
<path d="M92 66.9l-1.2 1.3M92 72l-1.2 1.2M92.1 61.9l1.2 1.2M92.1 66.9l1.2 1.3M92.1 72l1.2 1.2M92.1 69.5l1.2 1.2M93.3 61.9l-1.2 1.2M93.3 66.9l-1.2 1.3M93.3 72l-1.2 1.2M93.3 69.5l-1.2 1.2M90.8 84.7l1.2 1.2M92 84.7l-1.2 1.2"/>
<path d="M40 153.3l1.2 1.2M40 150.8l1.2 1.2M40 148.2l1.2 1.2M41.2 153.3l-1.2 1.2M41.2 150.8l-1.2 1.2M41.2 148.2l-1.2 1.2M50.2 144.4l1.2 1.2M51.4 144.4l-1.2 1.2M60.4 144.4l1.2 1.2M61.6 144.4l-1.2 1.2"/>
</g>
<g font-size="3.5" fill="#0000c2">
<text x="76.2" y="20.1">CONNECTORS</text>
<text x="218.4" y="20.1">AUDIO</text>
<text x="78.7" y="128.1">POWER</text>
<text x="214.6" y="128.1">EEPROM</text>
<text x="167.6" y="180.2">MECHANICAL</text>
</g>
<text font-size="2.8" fill="#840000" x="198" y="190.5">Title: BassWasp Hat</text>
<text font-size="2.1" fill="#008484" x="49.6" y="95.1">J2</text>
<g font-size="2.1" fill="#840000">
<text x="198" y="178">Author: D. Murgia</text>
<text x="198" y="184">Sheet: /</text>
<text x="198" y="181">itz embedded</text>
<text x="198" y="186.7">File: BassWasp_Hat.sch</text>
<text x="198" y="196.9">KiCad E.D.A. kicad (5.1.9)-1</text>
<text x="198" y="194.1">Size: A4</text>
<text x="220" y="194.1">Date: 2020-05-23</text>
<text x="273" y="194.1">Rev: 1.0</text>
<text x="273" y="196.9">Id: 1/1</text>
</g>
<g font-size="1.8" fill="#840000">
<text x="35" y="11.9">1</text>
<text x="85" y="11.9">2</text>
<text x="135" y="11.9">3</text>
<text x="185" y="11.9">4</text>
<text x="235" y="11.9">5</text>
<text x="285" y="11.9">6</text>
<text x="122.6" y="28.8">RPI_FS</text>
<text x="140.5" y="28.8">PCM_FS</text>
<text x="226.3" y="28.7" transform="rotate(-90 226.3 28.7)">1</text>
<text x="253" y="28.7" transform="rotate(-90 253 28.7)">1</text>
<text x="10.4" y="35.9">A</text>
<text x="121" y="35.2">RPI_BCK</text>
<text x="140.5" y="35.2">PCM_BCK</text>
<text x="183.5" y="31.2" transform="rotate(-90 183.5 31.2)">PCM_!MUTE</text>
<text x="208.9" y="32.6">PCM_DEMP</text>
<text x="221.8" y="33.5">2</text>
<text x="237.4" y="32.6">PCM_FLT</text>
<text x="248.4" y="33.5">2</text>
<text x="285.4" y="35.9">A</text>
<text x="45.2" y="41.9">1</text>
<text x="88.4" y="41.9">2</text>
<text x="122.2" y="41.5">RPI_DO</text>
<text x="140.5" y="41.5">PCM_DI</text>
<text x="186.1" y="37.6" transform="rotate(-90 186.1 37.6)">PCM_DEMP</text>
<text x="188.6" y="37.6" transform="rotate(-90 188.6 37.6)">PCM_FLT</text>
<text x="196.2" y="38.8" transform="rotate(-90 196.2 38.8)">PCM_BCK</text>
<text x="198.8" y="38.8" transform="rotate(-90 198.8 38.8)">PCM_DI</text>
<text x="201.3" y="38.8" transform="rotate(-90 201.3 38.8)">PCM_FS</text>
<text x="226.3" y="36.3" transform="rotate(-90 226.3 36.3)">3</text>
<text x="253" y="36.3" transform="rotate(-90 253 36.3)">3</text>
<text x="45.2" y="44.4">3</text>
<text x="45.2" y="47">5</text>
<text x="88.4" y="44.4">4</text>
<text x="88.4" y="47">6</text>
<text x="94.8" y="42.8">RPI_5V</text>
<text x="113.5" y="47.9">RPI_CTRL_!MUTE</text>
<text x="140.5" y="47.9">PCM_!MUTE</text>
<text x="180.1" y="43.1" transform="rotate(-90 180.1 43.1)">16</text>
<text x="182.6" y="43.1" transform="rotate(-90 182.6 43.1)">17</text>
<text x="185.2" y="43.1" transform="rotate(-90 185.2 43.1)">10</text>
<text x="187.7" y="43.1" transform="rotate(-90 187.7 43.1)">11</text>
<text x="192.8" y="43.1" transform="rotate(-90 192.8 43.1)">12</text>
<text x="195.3" y="43.1" transform="rotate(-90 195.3 43.1)">13</text>
<text x="197.9" y="43.1" transform="rotate(-90 197.9 43.1)">14</text>
<text x="200.4" y="43.1" transform="rotate(-90 200.4 43.1)">15</text>
<text x="45.2" y="49.5">7</text>
<text x="45.2" y="52.1">9</text>
<text x="87.9" y="52.1">10</text>
<text x="88.4" y="49.5">8</text>
<text x="173" y="53.3">19</text>
<text x="173.5" y="50.8">3</text>
<text x="203.5" y="53.3">20</text>
<text x="204" y="50.8">1</text>
<text x="44.8" y="54.6">11</text>
<text x="44.8" y="57.1">13</text>
<text x="44.8" y="59.7">15</text>
<text x="87.9" y="54.6">12</text>
<text x="87.9" y="57.1">14</text>
<text x="87.9" y="59.7">16</text>
<text x="93.5" y="55.5">RPI_BCK</text>
<text x="122.6" y="54.2">RPI_FS</text>
<text x="140.5" y="54.2">MIC_FS</text>
<text x="173.5" y="55.9">9</text>
<text x="204" y="55.9">8</text>
<text x="25.9" y="60.6">RPI_CTRL_!MUTE</text>
<text x="34" y="63.1">RPI_3V3</text>
<text x="44.8" y="62.2">17</text>
<text x="44.8" y="64.8">19</text>
<text x="87.9" y="62.2">18</text>
<text x="87.9" y="64.8">20</text>
<text x="121" y="60.6">RPI_BCK</text>
<text x="140.5" y="60.6">MIC_BCK</text>
<text x="177.5" y="65.5" transform="rotate(-90 177.5 65.5)">5</text>
<text x="180.1" y="66" transform="rotate(-90 180.1 66)">18</text>
<text x="185.2" y="65.5" transform="rotate(-90 185.2 65.5)">4</text>
<text x="192.8" y="65.5" transform="rotate(-90 192.8 65.5)">2</text>
<text x="197.9" y="65.5" transform="rotate(-90 197.9 65.5)">7</text>
<text x="200.4" y="65.5" transform="rotate(-90 200.4 65.5)">6</text>
<text x="44.8" y="67.3">21</text>
<text x="44.8" y="69.8">23</text>
<text x="87.9" y="67.3">22</text>
<text x="87.9" y="69.8">24</text>
<text x="123.1" y="66.9">RPI_DI</text>
<text x="140.5" y="66.9">MIC_DO</text>
<text x="223" y="69.5">PCM_OUTL</text>
<text x="32.4" y="75.8">RPI_ID-SD</text>
<text x="44.8" y="72.4">25</text>
<text x="44.8" y="74.9">27</text>
<text x="44.8" y="77.5">29</text>
<text x="87.9" y="72.4">26</text>
<text x="87.9" y="74.9">28</text>
<text x="87.9" y="77.5">30</text>
<text x="93.5" y="75.8">RPI_ID-SC</text>
<text x="127.2" y="77.5">2</text>
<text x="223" y="74.5">PCM_OUTR</text>
<text x="30.8" y="83.4">RPI_GPIO13</text>
<text x="31.8" y="80.9">RPI_GPIO6</text>
<text x="31.8" y="78.4">RPI_GPIO5</text>
<text x="44.8" y="80">31</text>
<text x="44.8" y="82.5">33</text>
<text x="87.9" y="80">32</text>
<text x="87.9" y="82.5">34</text>
<text x="93.5" y="80.9">RPI_GPIO12</text>
<text x="127.2" y="83.8">2</text>
<text x="127.2" y="80">1</text>
<text x="131.6" y="78.4">RPI_GPIO12</text>
<text x="239.7" y="80.9">PCM_OUTL</text>
<text x="10.4" y="85.9">B</text>
<text x="30.8" y="88.5">RPI_GPIO26</text>
<text x="34.9" y="86">RPI_FS</text>
<text x="44.8" y="85.1">35</text>
<text x="44.8" y="87.6">37</text>
<text x="87.9" y="85.1">36</text>
<text x="87.9" y="87.6">38</text>
<text x="93.5" y="88.5">RPI_DI</text>
<text x="127.2" y="86.4">1</text>
<text x="131.6" y="84.7">RPI_GPIO5</text>
<text x="285.4" y="85.9">B</text>
<text x="44.8" y="90.2">39</text>
<text x="87.9" y="90.2">40</text>
<text x="93.5" y="91.1">RPI_DO</text>
<text x="127.2" y="92.7">1</text>
<text x="127.2" y="90.2">2</text>
<text x="131.6" y="91.1">RPI_GPIO6</text>
<text x="239.5" y="91.1">PCM_OUTR</text>
<text x="127.2" y="99.1">1</text>
<text x="127.2" y="96.5">2</text>
<text x="131.6" y="97.4">RPI_GPIO13</text>
<text x="186.2" y="101.6">1</text>
<text x="204" y="101.6">6</text>
<text x="237" y="101.6">1</text>
<text x="254.8" y="101.6">6</text>
<text x="127.2" y="105.4">1</text>
<text x="127.2" y="102.9">2</text>
<text x="131.6" y="103.8">RPI_GPIO26</text>
<text x="176.9" y="107.6">MIC_FS</text>
<text x="186.2" y="106.7">2</text>
<text x="204" y="106.7">5</text>
<text x="227.7" y="107.6">MIC_FS</text>
<text x="237" y="106.7">2</text>
<text x="254.8" y="106.7">5</text>
<text x="175.3" y="112.6">MIC_BCK</text>
<text x="186.2" y="111.8">3</text>
<text x="204" y="111.8">4</text>
<text x="207.8" y="112.6">MIC_DO</text>
<text x="226.1" y="112.6">MIC_BCK</text>
<text x="237" y="111.8">3</text>
<text x="254.8" y="111.8">4</text>
<text x="258.6" y="112.6">MIC_DO</text>
<text x="10.4" y="135.9">C</text>
<text x="51.6" y="134.6">2</text>
<text x="59.2" y="134.6">1</text>
<text x="285.4" y="135.9">C</text>
<text x="38.9" y="143.5">1</text>
<text x="51.6" y="139.7">1</text>
<text x="59.2" y="139.7">2</text>
<text x="243.4" y="140.6">RPI_3V3</text>
<text x="38.9" y="148.6">3</text>
<text x="51.6" y="144.8">1</text>
<text x="51.6" y="148.6">2</text>
<text x="59.2" y="144.8">3</text>
<text x="59.2" y="148.6">4</text>
<text x="113.8" y="147.8">3</text>
<text x="121.4" y="147.8">2</text>
<text x="126.4" y="144.2" transform="rotate(-90 126.4 144.2)">RPI_5V</text>
<text x="200.2" y="147.3">1</text>
<text x="200.2" y="149.9">2</text>
<text x="209.3" y="144.2" transform="rotate(-90 209.3 144.2)">8</text>
<text x="218" y="147.3">5</text>
<text x="218" y="149.9">6</text>
<text x="243.4" y="148.2">RPI_ID-SD</text>
<text x="38.9" y="151.1">2</text>
<text x="38.9" y="153.7">4</text>
<text x="51.6" y="152.4">5</text>
<text x="59.2" y="152.4">6</text>
<text x="119.6" y="151.2" transform="rotate(-90 119.6 151.2)">1</text>
<text x="200.2" y="152.4">3</text>
<text x="218" y="152.4">7</text>
<text x="243.4" y="150.7">RPI_ID-SC</text>
<text x="30.2" y="158.2" transform="rotate(-90 30.2 158.2)">6</text>
<text x="32.8" y="158.2" transform="rotate(-90 32.8 158.2)">5</text>
<text x="209.3" y="156.9" transform="rotate(-90 209.3 156.9)">4</text>
<text x="221.8" y="160.5">1</text>
<text x="226.8" y="160.5">2</text>
<text x="32.5" y="175.3">1</text>
<text x="50.3" y="175.3">5</text>
<text x="10.4" y="185.9">D</text>
<text x="32.5" y="180.3">3</text>
<text x="41.7" y="184.9" transform="rotate(-90 41.7 184.9)">2</text>
<text x="285.4" y="185.9">D</text>
<text x="35" y="199.9">1</text>
<text x="85" y="199.9">2</text>
<text x="135" y="199.9">3</text>
<text x="185" y="199.9">4</text>
<text x="235" y="199.9">5</text>
<text x="285" y="199.9">6</text>
</g>
<g font-size="1.8" fill="#008484">
<text x="133.5" y="26.3">R3</text>
<text x="216.4" y="26.2">+3V3</text>
<text x="243" y="26.2">+3V3</text>
<text x="133.5" y="32.7">R4</text>
<text x="164.3" y="35.1">+3V3</text>
<text x="226.7" y="32.7">JP1</text>
<text x="253.4" y="32.7">JP3</text>
<text x="133.5" y="39">R5</text>
<text x="170.8" y="40.3">GND</text>
<text x="174.9" y="37.6">R10</text>
<text x="216.5" y="39">GND</text>
<text x="243.2" y="39">GND</text>
<text x="49.3" y="42.8">3.3V</text>
<text x="49.3" y="45.3">GPIO02_SDA1_I2C</text>
<text x="49.3" y="47.9">GPIO03_SCL1_I2C</text>
<text x="81.4" y="47.9">GND</text>
<text x="83.2" y="42.8">5V</text>
<text x="83.2" y="45.3">5V</text>
<text x="95.8" y="47.8">GND</text>
<text x="133.5" y="45.4">R6</text>
<text x="175.4" y="42.8">U2</text>
<text x="181" y="47.6" transform="rotate(-90 181 47.6)">FMT</text>
<text x="188.6" y="47.2" transform="rotate(-90 188.6 47.2)">FLT</text>
<text x="193.7" y="47.7" transform="rotate(-90 193.7 47.7)">SCK</text>
<text x="196.2" y="47.8" transform="rotate(-90 196.2 47.8)">BCK</text>
<text x="198.8" y="47" transform="rotate(-90 198.8 47)">DIN</text>
<text x="213.3" y="46.1">+3.3VA</text>
<text x="231.6" y="46.7">+3V3</text>
<text x="248.9" y="46.1">+3.3VA</text>
<text x="34.9" y="53">GND</text>
<text x="49.3" y="50.4">GPIO04_GCLK</text>
<text x="49.3" y="53">GND</text>
<text x="73.3" y="53">GPIO15_RXD0</text>
<text x="73.5" y="50.4">GPIO14_TXD0</text>
<text x="133.5" y="51.7">R7</text>
<text x="161.9" y="51.7">GND</text>
<text x="175.8" y="51.7">CPGND</text>
<text x="183.5" y="48.8" transform="rotate(-90 183.5 48.8)">XSMT</text>
<text x="186.1" y="49" transform="rotate(-90 186.1 49)">DEMP</text>
<text x="196.5" y="51.7">CPVDD</text>
<text x="201.3" y="48.8" transform="rotate(-90 201.3 48.8)">LRCK</text>
<text x="49.3" y="55.5">GPIO17</text>
<text x="49.3" y="58">GPIO27</text>
<text x="78.9" y="55.5">GPIO18</text>
<text x="81.4" y="58">GND</text>
<text x="95.8" y="58">GND</text>
<text x="133.5" y="58.1">R8</text>
<text x="175.8" y="54.2">DGND</text>
<text x="175.8" y="56.8">AGND</text>
<text x="184.7" y="54.3">PCM5102A</text>
<text x="197.7" y="54.2">DVDD</text>
<text x="197.7" y="56.8">AVDD</text>
<text x="209.6" y="59.5">C14</text>
<text x="218.5" y="59.5">C16</text>
<text x="227.4" y="58.2">C18</text>
<text x="236.3" y="58.2">C19</text>
<text x="245.2" y="56.9">C20</text>
<text x="254.1" y="56.9">C21</text>
<text x="49.3" y="60.6">GPIO22</text>
<text x="49.3" y="63.1">3.3V</text>
<text x="49.3" y="65.7">GPIO10_SPI_MOSI</text>
<text x="78.9" y="60.6">GPIO23</text>
<text x="78.9" y="63.1">GPIO24</text>
<text x="81.4" y="65.7">GND</text>
<text x="95.8" y="65.6">GND</text>
<text x="133.5" y="64.4">R9</text>
<text x="172.9" y="65.6">C9</text>
<text x="178.4" y="63.2" transform="rotate(-90 178.4 63.2)">VNEG</text>
<text x="181" y="63.2" transform="rotate(-90 181 63.2)">LDOO</text>
<text x="186.1" y="63.2" transform="rotate(-90 186.1 63.2)">CAPM</text>
<text x="193.7" y="63.2" transform="rotate(-90 193.7 63.2)">CAPP</text>
<text x="198.8" y="63.2" transform="rotate(-90 198.8 63.2)">OUTR</text>
<text x="201.3" y="63.2" transform="rotate(-90 201.3 63.2)">OUTL</text>
<text x="49.3" y="68.2">GPIO09_SPI_MISO</text>
<text x="49.3" y="70.7">GPIO11_SPI_CLK</text>
<text x="68.4" y="70.7">GPIO08_SPI_CE0_N</text>
<text x="78.9" y="68.2">GPIO25</text>
<text x="187.6" y="67">C11</text>
<text x="211.7" y="67">R13</text>
<text x="249.5" y="69.5">GND</text>
<text x="34.9" y="73.3">GND</text>
<text x="49.3" y="73.3">GND</text>
<text x="49.3" y="75.8">ID_SD</text>
<text x="68.4" y="73.3">GPIO07_SPI_CE1_N</text>
<text x="80.1" y="75.8">ID_SC</text>
<text x="202.8" y="72.1">R12</text>
<text x="243.2" y="75.9">GND</text>
<text x="263.3" y="76.8">J8</text>
<text x="49.3" y="78.4">GPIO05</text>
<text x="49.3" y="80.9">GPIO06</text>
<text x="49.3" y="83.4">GPIO13</text>
<text x="78.9" y="80.9">GPIO12</text>
<text x="81.4" y="78.4">GND</text>
<text x="81.4" y="83.4">GND</text>
<text x="95.8" y="83.4">GND</text>
<text x="95.8" y="78.3">GND</text>
<text x="121" y="79.5">J3</text>
<text x="133.9" y="80.8">GND</text>
<text x="183" y="78.5">C10</text>
<text x="193.1" y="78.5">C12</text>
<text x="212.2" y="78.5">C15</text>
<text x="221.1" y="78.5">C17</text>
<text x="49.3" y="86">GPIO19</text>
<text x="49.3" y="88.5">GPIO26</text>
<text x="78.9" y="86">GPIO16</text>
<text x="78.9" y="88.5">GPIO20</text>
<text x="121" y="85.9">J4</text>
<text x="133.9" y="87.2">GND</text>
<text x="178.4" y="88.6">GND</text>
<text x="243.2" y="86">GND</text>
<text x="263.3" y="87">J9</text>
<text x="34.9" y="91.1">GND</text>
<text x="49.3" y="91.1">GND</text>
<text x="78.9" y="91.1">GPIO21</text>
<text x="121" y="92.2">J5</text>
<text x="133.9" y="93.5">GND</text>
<text x="121" y="98.6">J6</text>
<text x="133.9" y="99.9">GND</text>
<text x="189.9" y="98.1">MIC_I2S_SKT</text>
<text x="240.7" y="98.1">MIC_I2S_SKT</text>
<text x="121" y="104.9">J7</text>
<text x="133.9" y="106.2">GND</text>
<text x="177.1" y="102.5">GND</text>
<text x="189" y="102.5">L/R</text>
<text x="189" y="107.6">FS</text>
<text x="198.2" y="102.5">GND</text>
<text x="198.5" y="107.6">VDD</text>
<text x="210" y="107.6">+3V3</text>
<text x="210.1" y="102.4">GND</text>
<text x="227.8" y="102.4">+3V3</text>
<text x="239.8" y="102.5">L/R</text>
<text x="239.8" y="107.6">FS</text>
<text x="249" y="102.5">GND</text>
<text x="249.3" y="107.6">VDD</text>
<text x="260.8" y="107.6">+3V3</text>
<text x="260.9" y="102.4">GND</text>
<text x="189" y="112.6">BCK</text>
<text x="199.5" y="112.6">DO</text>
<text x="239.8" y="112.6">BCK</text>
<text x="250.3" y="112.6">DO</text>
<text x="188.6" y="116.5">MK1</text>
<text x="239.4" y="116.5">MK2</text>
<text x="54.3" y="133">TP1</text>
<text x="71.7" y="135.6">GND</text>
<text x="54.3" y="138.1">TP2</text>
<text x="70.8" y="140.6">+5V</text>
<text x="107.6" y="141.9">+5V</text>
<text x="202.8" y="138.1">C13</text>
<text x="221.9" y="143.2">R14</text>
<text x="229.5" y="143.2">R15</text>
<text x="237.1" y="143.2">R16</text>
<text x="32.2" y="144.4">VBUS</text>
<text x="34.8" y="149.5">D+</text>
<text x="113.7" y="146">D</text>
<text x="121.3" y="146">S</text>
<text x="202.4" y="148.2">A0</text>
<text x="210.2" y="149.3" transform="rotate(-90 210.2 149.3)">VCC</text>
<text x="212.9" y="148.2">SDA</text>
<text x="31.1" y="155.4" transform="rotate(-90 31.1 155.4)">Shield</text>
<text x="33.7" y="155.4" transform="rotate(-90 33.7 155.4)">GND</text>
<text x="35.3" y="154.6">ID</text>
<text x="43.4" y="155.9">C2</text>
<text x="54" y="155.9">SW1</text>
<text x="65" y="155.9">C4</text>
<text x="73.9" y="155.9">C6</text>
<text x="96.7" y="153.3">C7</text>
<text x="117.9" y="151.4" transform="rotate(-90 117.9 151.4)">G</text>
<text x="120.8" y="150.7">Q2</text>
<text x="134.8" y="153.3">C8</text>
<text x="202.4" y="150.7">A1</text>
<text x="202.4" y="153.3">A2</text>
<text x="210.2" y="154.7" transform="rotate(-90 210.2 154.7)">GND</text>
<text x="213.1" y="150.7">SCL</text>
<text x="213.8" y="153.3">WP</text>
<text x="35.9" y="158.4">J1</text>
<text x="111.9" y="158.3">Q1A</text>
<text x="119.6" y="158.3">Q1B</text>
<text x="202.1" y="157.1">U3</text>
<text x="223.2" y="157.1">JP2</text>
<text x="46.3" y="166">GND</text>
<text x="110.6" y="162.2">R1</text>
<text x="122.1" y="162.2">R2</text>
<text x="207.6" y="164.8">GND</text>
<text x="27.6" y="171.1">+5V</text>
<text x="52.5" y="171.1">+3V3</text>
<text x="61.2" y="171.4">L1</text>
<text x="67.3" y="170.5">+3.3VA</text>
<text x="123.8" y="172.4">GND</text>
<text x="34.8" y="176.1">VIN</text>
<text x="44.1" y="176.1">VOUT</text>
<text x="113.2" y="177.5">D1</text>
<text x="119" y="177.3">R11</text>
<text x="24.3" y="181.3">C1</text>
<text x="34.4" y="185.1">U1</text>
<text x="34.8" y="181.2">EN</text>
<text x="42.5" y="182.6" transform="rotate(-90 42.5 182.6)">GND</text>
<text x="56.1" y="181.3">C3</text>
<text x="71.3" y="181.3">C5</text>
<text x="103.5" y="180">GND</text>
<text x="131.3" y="180">+3V3</text>
<text x="163.2" y="183.8">FID1</text>
<text x="168.3" y="183.8">FID2</text>
<text x="173.4" y="183.8">FID3</text>
<text x="178.4" y="183.8">FID4</text>
<text x="183.5" y="183.8">FID5</text>
<text x="188.6" y="183.8">FID6</text>
<text x="165.3" y="190.2">H1</text>
<text x="172.9" y="190.2">H2</text>
<text x="180.6" y="190.2">H3</text>
<text x="188.2" y="190.2">H4</text>
<text x="40" y="192.7">GND</text>
</g>
<g font-size="1.8" fill="#840084">
<text x="133.7" y="30.1">10</text>
<text x="175.1" y="32.6">10k</text>
<text x="133.7" y="36.5">10</text>
<text x="133.7" y="42.8">10</text>
<text x="133.7" y="49.2">10</text>
<text x="133.7" y="55.5">10</text>
<text x="245.4" y="59.2">100n</text>
<text x="254.1" y="59.2">10u</text>
<text x="133.7" y="61.9">10</text>
<text x="209.8" y="61.8">100n</text>
<text x="218.6" y="61.8">10u</text>
<text x="227.6" y="60.5">100n</text>
<text x="236.3" y="60.5">10u</text>
<text x="133.7" y="68.2">10</text>
<text x="172.2" y="70.7">2.2u</text>
<text x="187.5" y="72.1">2.2u</text>
<text x="203" y="77.1">470</text>
<text x="211.9" y="72.1">470</text>
<text x="183.1" y="80.8">100n</text>
<text x="193.2" y="80.8">10u</text>
<text x="212.3" y="80.8">2.2n</text>
<text x="221.2" y="80.8">2.2n</text>
<text x="263.1" y="79.1">WHITE</text>
<text x="263.1" y="89.3">RED</text>
<text x="202.5" y="143.2">100n</text>
<text x="221.8" y="145.7">3.9k</text>
<text x="229.4" y="145.7">3.9k</text>
<text x="237.8" y="145.7">1k</text>
<text x="96.9" y="155.9">47u</text>
<text x="135" y="155.9">47u</text>
<text x="43.5" y="158.4">47u</text>
<text x="65.1" y="158.4">47u</text>
<text x="74" y="158.4">47u</text>
<text x="212" y="157.1">24C32</text>
<text x="110.3" y="164.8">10k</text>
<text x="121.7" y="164.8">47k</text>
<text x="57.5" y="173.7">80R@100M</text>
<text x="24.4" y="183.8">1u</text>
<text x="56.1" y="183.8">1u</text>
<text x="71.3" y="183.8">1u</text>
<text x="119.7" y="182.4">1k</text>
</g>
<g font-size="1.4" fill="#840000">
<text x="252.3" y="74.9">1</text>
<text x="252.3" y="80">2</text>
<text x="252.3" y="85.1">1</text>
<text x="252.3" y="90.2">2</text>
<text x="110.5" y="151.1" transform="rotate(-90 110.5 151.1)">6</text>
<text x="114.6" y="155.2">2</text>
<text x="119.6" y="155.2">3</text>
<text x="127" y="151.1" transform="rotate(-90 127 151.1)">5</text>
<text x="110.5" y="157.5" transform="rotate(-90 110.5 157.5)">1</text>
<text x="127" y="157.5" transform="rotate(-90 127 157.5)">4</text>
</g>
<text font-size="1.4" fill="#840084" x="111.3" y="181.1">ORANGE</text>
<g font-size="1.1" fill="#008484">
<text x="114.8" y="143.2">DMG2305UX</text>
<text x="107" y="156.8" transform="rotate(-90 107 156.8)">DMMT5401</text>
<text x="128.7" y="156.8" transform="rotate(-90 128.7 156.8)">DMMT5401</text>
<text x="37.6" y="172.1">MIC5504-3.3YM5</text>
</g>
</svg>
